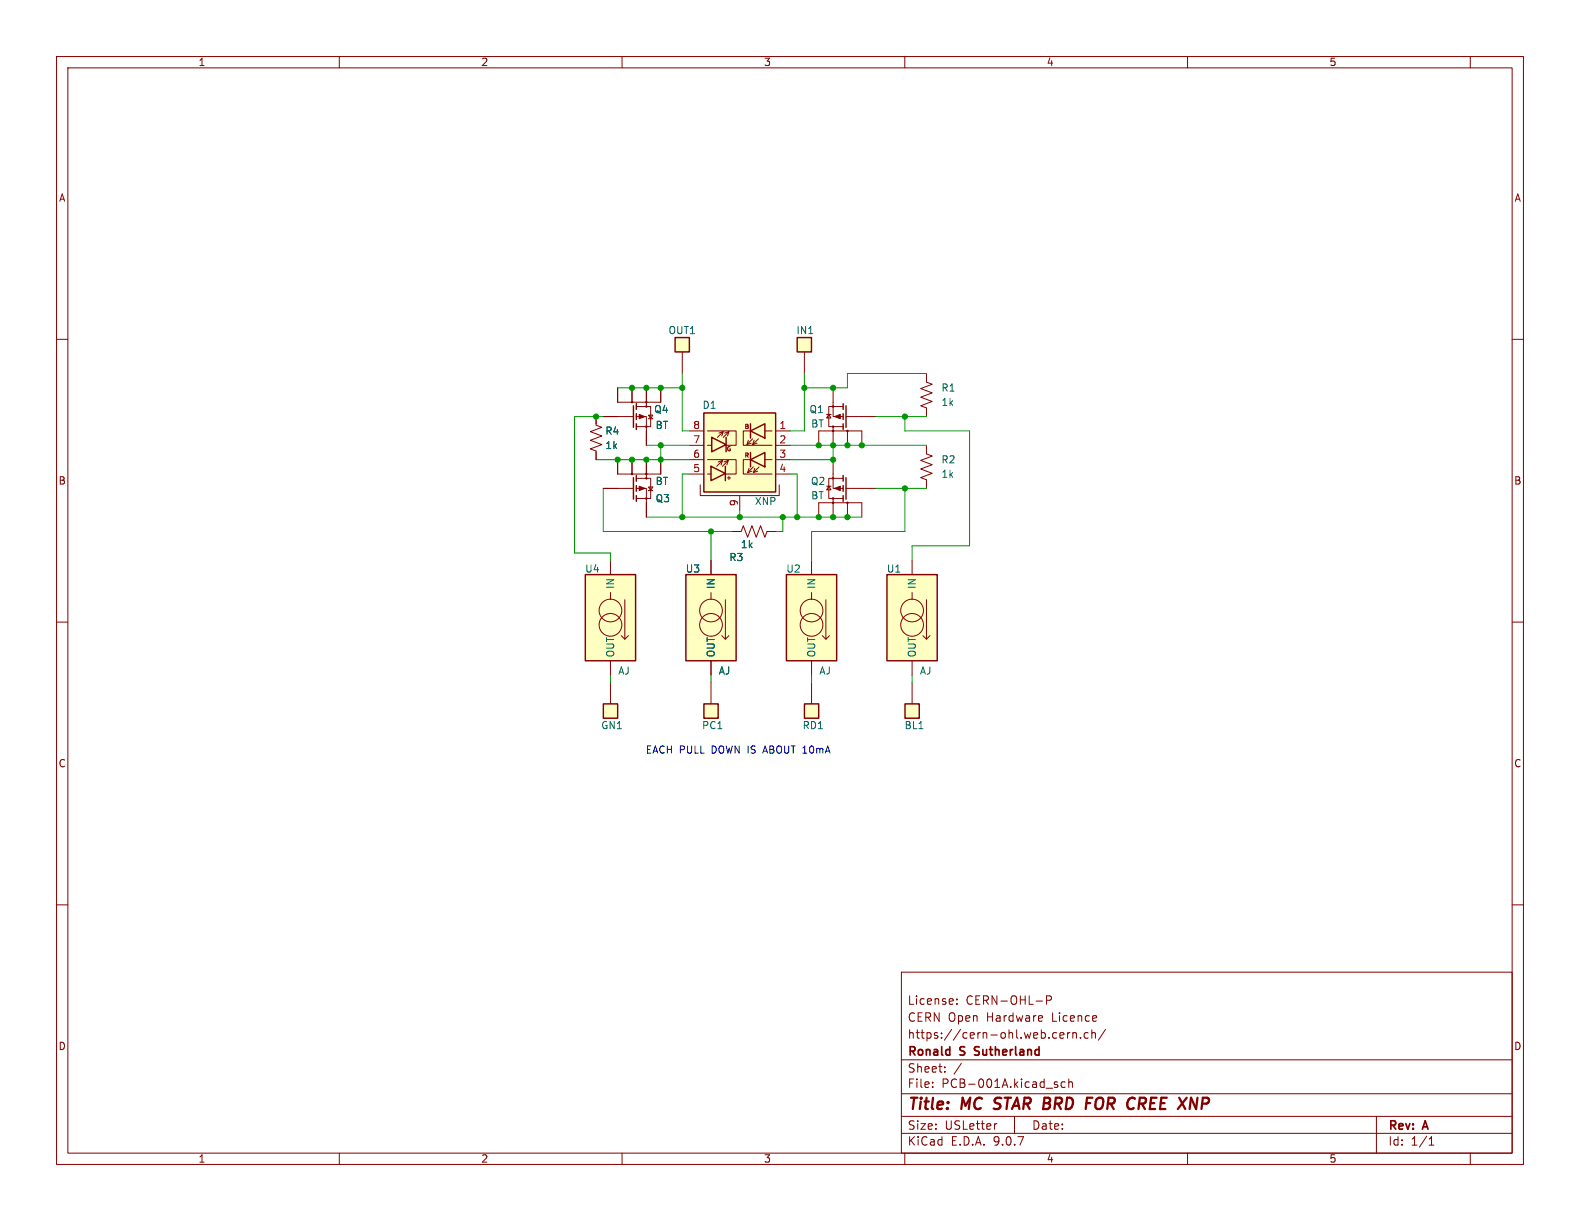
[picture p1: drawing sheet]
<svg xmlns="http://www.w3.org/2000/svg" width="279mm" height="216mm" viewBox="0 0 279 216" stroke-linecap="round" stroke-linejoin="round" font-family="sans-serif">
<g fill="none" stroke="#840000" stroke-width=".18">
<path d="M10 10h259.4v195.9h-259.4zM12 12h255.4v191.9h-255.4zM60 10v2M110 10v2M160 10v2M210 10v2M260 10v2M10 60h2M105.4 73.7v1.5l1 .4-2 .7 2 .8-2 .8 2 .7-2 .8 1 .4v1.5M267.4 60h2M10 110h2M267.4 110h2"/>
<path d="M10 160h2M159.4 171.9h108v32h-108zM169.2 177.4v.2M169.2 176.7v.1M184.1 179.6l.3 .3-.8 .2M185.1 176.9l.7-.1 .1-.2v-.4l-.3-.1h-.5v1.5M267.4 160h2M159.4 197.4h108M159.4 193.4h108M159.4 187.4h108M164.9 192.1v.2M164.9 191.4v.1"/>
<path d="M167.1 189.4v.2M167.1 188.7v.1M170 188l-1.3 1.9M176.3 198.7l-.3 .1M179.4 197.4v3M184.3 180.5l-.2 .1M186.6 191.8l.4 .1 .1 .2-.2 .2h-.3M186.6 191.3l.4 .1M187.4 183.1l.7-.2v-.2l-.5-.1-.2 .2 .1 .7h.6M188.4 191.4l-.5-.1-.3 .3v.4l.2 .2h.6M188.8 182.6v1M189 191.4l.2-.1 .4 .1v.9"/>
<path d="M189 190.8v1.5M189.2 182.6l-.3 .1-.1 .2M189.7 182.7l.2-.1 .4 .1 .1 .9M189.7 182.6v1M191.1 183.4v.2M192.4 182.7l-.4-.1-.3 .3v.4l.2 .2h.5M193.1 182.7l.2-.1 .3 .1 .1 .9M193.1 182.1v1.5M195.5 182l-1.3 1.9M243.4 197.4v6.5M60 203.9v2M110 203.9v2"/>
<path d="M159.4 200.4h108M160 203.9v2M210 203.9v2M252.7 202.5h.9M252.7 201.4l.4-.4v1.5M260 203.9v2"/>
</g>
<path d="M175.7 196l.3 .1M176 194.3l-.1 .2v.4M193.8 194.8l-.1 1M201.4 195.2h.8M201.9 195.2l.6 .9M202.3 194.1h-.7l-.3 2M211.8 194.1l-.3 2" fill="none" stroke="#840000" stroke-width=".4"/>
<path d="M172.3 186.5l.2 .1M172.4 185.2v.4" fill="none" stroke="#840000" stroke-width=".3"/>
<path d="M160 124.5h2.6v2.5h-2.6z" fill="#ffffc2"/>
<path d="M160 124.5h2.6v2.5h-2.6z" fill="none" stroke="#840000" stroke-width=".25"/>
<path d="M161.3 120.7v3.8" fill="none" stroke="#840000" stroke-width=".18"/>
<path d="M142.3 124.5h2.5v2.5h-2.5z" fill="#ffffc2"/>
<path d="M142.3 124.5h2.5v2.5h-2.5z" fill="none" stroke="#840000" stroke-width=".25"/>
<path d="M163.8 66v1.6l1 .3-2 .8 2 .8-2 .7 2 .8-2 .8 1 .3v1.6M143.5 120.7v3.8" fill="none" stroke="#840000" stroke-width=".18"/>
<path d="M156.8 101.6h8.9v15.2h-8.9z" fill="#ffffc2"/>
<path d="M156.8 101.6h8.9v15.2h-8.9z" fill="none" stroke="#840000" stroke-width=".25"/>
<g fill="none" stroke="#840000" stroke-width=".18">
<path d="M163.8 78.7v1.6l1 .3-2 .8 2 .8-2 .7 2 .8-2 .8 1 .3v1.6M161.3 99.1v2.5M161.3 104.8v1.2M161.3 116.8v2.6M163.2 112.4l.6 .6M163.8 106v7l.7-.6"/>
<circle cx="161.3" cy="108" r="2.01"/>
<circle cx="161.3" cy="110.5" r="2.01"/>
</g>
<path d="M139.1 101.6h8.9v15.2h-8.9z" fill="#ffffc2"/>
<path d="M149.1 84.1v1M149.1 85.9v1M149.1 87.6v1M149.6 84.5v3.8M139.1 101.6h8.9v15.2h-8.9z" fill="none" stroke="#840000" stroke-width=".25"/>
<g fill="none" stroke="#840000" stroke-width=".18">
<path d="M143.5 99.1v2.5M146.2 86h.8M146.6 86l.3 .6h-.7zM147.3 81.3v5.1h1.8M147.3 88.1v3.3M149.1 84.6h-2.5v3.5h2.5M149.6 86.4h5.3M149.9 88.9h-5.1v2.5M149.9 88.9h2.5v2.5M149.9 88.9v2.5M143.5 104.8v1.2M143.5 116.8v2.6"/>
<path d="M145.4 112.4l.6 .6M146 106v7l.7-.6"/>
<circle cx="143.5" cy="110.5" r="2.01"/>
<circle cx="143.5" cy="108" r="2.01"/>
</g>
<g fill="#840000" stroke="#840000" stroke-width=".18">
<path d="M147.6 86.4l1-.4v.7z"/>
<circle cx="149.9" cy="88.9" r=".13"/>
<circle cx="147.3" cy="88.9" r=".13"/>
<circle cx="147.3" cy="88.1" r=".13"/>
<circle cx="147.3" cy="84.6" r=".13"/>
</g>
<path d="M121.3 101.6h8.9v15.2h-8.9z" fill="#ffffc2"/>
<g fill="none" stroke="#840000" stroke-width=".25">
<path d="M112 71.8v3.8M112.5 71.4v1M112.5 73.2v1M112.5 74.9v1M149.1 71.4v1M149.1 73.2v1M149.1 74.9v1M149.6 71.8v3.8M112 84.5v3.8M112.5 84.1v1M112.5 85.9v1M112.5 87.6v1"/>
<path d="M121.3 101.6h8.9v15.2h-8.9z"/>
</g>
<g fill="none" stroke="#840000" stroke-width=".18">
<path d="M106.7 73.7h5.3M109.2 68.6v2.5h2.6M111.8 68.6v2.5M112.5 71.9h2.6v3.5h-2.6M112.5 73.7h1.8v5M114.3 68.6v3.3M114.7 74.1h.7M114.7 73.4h.7l-.3 .6zM116.8 68.6v2.5h-5M146.2 73.3h.8M146.6 73.3l.3 .6h-.7zM147.3 68.6v5.1h1.8"/>
<path d="M147.3 75.4v3.3M149.1 71.9h-2.5v3.5h2.5M149.6 73.7h5.3M149.9 76.2h-5.1v2.5M149.9 76.2h2.5v2.5M149.9 76.2v2.5M106.7 86.4h5.3M109.2 81.3v2.5h2.6M111.8 81.3v2.5M112.5 84.6h2.6v3.5h-2.6M112.5 86.4h1.8v5M114.3 81.3v3.3"/>
<path d="M114.7 86.8h.7M114.7 86.1h.7l-.3 .6zM116.8 81.3v2.5h-5M125.7 99.1v2.5M125.7 104.8v1.2M125.7 116.8v2.6M127.6 112.4l.7 .6M128.3 106v7l.6-.6"/>
<circle cx="125.7" cy="108" r="2.01"/>
<circle cx="125.7" cy="110.5" r="2.01"/>
</g>
<g fill="#840000" stroke="#840000" stroke-width=".18">
<path d="M147.6 73.7l1-.4v.7z"/>
<path d="M113 86l1 .4-1 .3z"/>
<path d="M113 73.3l1 .4-1 .3z"/>
<circle cx="149.9" cy="76.2" r=".13"/>
<circle cx="147.3" cy="76.2" r=".13"/>
<circle cx="147.3" cy="75.4" r=".13"/>
<circle cx="147.3" cy="71.9" r=".13"/>
<circle cx="111.8" cy="83.8" r=".13"/>
<circle cx="114.3" cy="83.8" r=".13"/>
<circle cx="114.3" cy="84.6" r=".13"/>
<circle cx="114.3" cy="88.1" r=".13"/>
<circle cx="111.8" cy="71.1" r=".13"/>
<circle cx="114.3" cy="71.1" r=".13"/>
<circle cx="114.3" cy="71.9" r=".13"/>
<circle cx="114.3" cy="75.4" r=".13"/>
</g>
<path d="M103.5 101.6h8.9v15.2h-8.9z" fill="#ffffc2"/>
<path d="M103.5 101.6h8.9v15.2h-8.9z" fill="none" stroke="#840000" stroke-width=".25"/>
<g fill="none" stroke="#840000" stroke-width=".18">
<path d="M107.9 99.1v2.5M107.9 104.8v1.2M107.9 116.8v2.6M109.9 112.4l.6 .6M110.5 106v7l.6-.6"/>
<circle cx="107.9" cy="108" r="2.01"/>
<circle cx="107.9" cy="110.5" r="2.01"/>
</g>
<path d="M106.7 124.5h2.5v2.5h-2.5z" fill="#ffffc2"/>
<path d="M106.7 124.5h2.5v2.5h-2.5z" fill="none" stroke="#840000" stroke-width=".25"/>
<path d="M107.9 120.7v3.8" fill="none" stroke="#840000" stroke-width=".18"/>
<path d="M124.5 124.5h2.5v2.5h-2.5z" fill="#ffffc2"/>
<path d="M124.5 124.5h2.5v2.5h-2.5z" fill="none" stroke="#840000" stroke-width=".25"/>
<path d="M129.5 94h1.6l.3-1 .8 2 .8-2 .7 2 .8-2 .8 2 .3-1h1.6M125.7 120.7v3.8" fill="none" stroke="#840000" stroke-width=".18"/>
<path d="M124.5 73h12.7v14h-12.7z" fill="#ffffc2"/>
<g fill="none" stroke="#840000" stroke-width=".18">
<path d="M121.9 78.7h2.6M121.9 76.2h2.6M125.1 76.2h5.1v2.5h-1.9M125.1 78.7h.6M127.1 76.6l.8-.3-.3 .8M127.9 76.3l-1 1M128.1 76.6l.8-.3-.2 .8M128.9 76.3l-1 1M132.3 77.9l-.2 .7 .7-.2M132.7 76.2h-1.3v2.5h5.1M133.1 77.6l-1 1M133.3 77.9l-.2 .7 .8-.2"/>
<path d="M134.1 77.6l-1 1M135.3 76.2h1.2M137.2 78.7h2.5M137.2 76.2h2.5M121.9 83.8h2.6M121.9 81.3h2.6M123.8 85.7v1.9h14v-1.9M125.1 81.3h5.1v2.5h-1.9M125.1 83.8h.6M127 81.7l.8-.3-.3 .8M127.8 81.4l-1.1 1M128 81.7l.8-.3-.3 .8"/>
<path d="M128.8 81.4l-1 1M130.8 87.6v2.6M132.5 82.8l-.3 .8 .8-.3M132.7 81.3h-1.3v2.5h5.1M133.2 82.6l-1 1M133.5 82.8l-.3 .8 .8-.3M134.2 82.6l-1 1M135.3 81.3h1.2M137.2 83.8h2.5M137.2 81.3h2.5"/>
</g>
<path d="M124.5 73h12.7v14h-12.7zM125.9 77.3l2.5 1.3-2.5 1.3zM128.4 77.3v2.6M132.7 76.2l2.6-1.3v2.6zM132.7 74.9v2.6M125.7 82.4l2.6 1.3-2.6 1.3zM128.3 82.4v2.6M132.7 81.3l2.6-1.3v2.6zM132.7 80v2.6" fill="none" stroke="#840000" stroke-width=".25"/>
<path d="M119.4 59.7h2.5v2.5h-2.5z" fill="#ffffc2"/>
<path d="M119.4 59.7h2.5v2.5h-2.5z" fill="none" stroke="#840000" stroke-width=".25"/>
<path d="M120.6 62.2v3.8" fill="none" stroke="#840000" stroke-width=".18"/>
<path d="M141 59.7h2.5v2.5h-2.5z" fill="#ffffc2"/>
<path d="M141 59.7h2.5v2.5h-2.5z" fill="none" stroke="#840000" stroke-width=".25"/>
<g fill="none" stroke="#840000" stroke-width=".18">
<path d="M105.4 73.7v1.2M106.7 73.7h2.5M109.2 68.6v2.5M111.8 68.6v2.5M114.3 68.6v2.5M114.3 76.2v2.5M116.8 68.6v2.5M142.2 62.2v3.8M105.4 80v1.3M106.7 86.4h2.5M109.2 81.3v2.5M111.8 81.3v2.5"/>
<path d="M114.3 81.3v2.5M114.3 88.9v2.5M116.8 81.3v2.5M125.7 99.1v2.5M129.5 94h1.3M135.9 94h1.3M125.7 116.8v2.6"/>
</g>
<g fill="none" stroke="#009600" stroke-width=".18">
<path d="M106.7 73.7h-5.1v24.1h6.3v1.3M109.2 68.6h11.4M114.3 78.7h7.6M116.8 78.7v2.6M120.6 66v10.2h1.3M139.7 78.7h24.1M142.2 66v10.2h-2.5M147.3 78.7v2.6h-7.6M154.9 73.7h8.9M160 73.7v2.5h11.4v20.3h-10.1v2.6M163.8 66h-13.9v2.6h-7.7M105.4 81.3h16.5"/>
<path d="M106.7 86.4v7.6h22.8M114.3 91.4h38.1M121.9 83.8h-1.3v7.6M125.7 94v5.1M130.8 90.2v1.2M138.4 91.4v2.6h-1.2M139.7 83.8h1.3v7.6M154.9 86.4h8.9M160 86.4v7.6h-16.5v5.1M107.9 119.4v1.3M125.7 119.4v1.3M143.5 119.4v1.3"/>
<path d="M161.3 119.4v1.3"/>
</g>
<g fill="#009600" stroke="#009600" stroke-width=".18">
<circle cx="152.4" cy="78.7" r=".46"/>
<circle cx="149.9" cy="78.7" r=".46"/>
<circle cx="147.3" cy="78.7" r=".46"/>
<circle cx="147.3" cy="81.3" r=".46"/>
<circle cx="144.8" cy="78.7" r=".46"/>
<circle cx="147.3" cy="68.6" r=".46"/>
<circle cx="160" cy="86.4" r=".46"/>
<circle cx="142.2" cy="68.6" r=".46"/>
<circle cx="147.3" cy="91.4" r=".46"/>
<circle cx="160" cy="73.7" r=".46"/>
<circle cx="120.6" cy="68.6" r=".46"/>
<circle cx="109.2" cy="81.3" r=".46"/>
<circle cx="105.4" cy="73.7" r=".46"/>
<circle cx="111.8" cy="81.3" r=".46"/>
<circle cx="111.8" cy="68.6" r=".46"/>
<circle cx="114.3" cy="68.6" r=".46"/>
<circle cx="116.8" cy="68.6" r=".46"/>
<circle cx="130.8" cy="91.4" r=".46"/>
<circle cx="114.3" cy="81.3" r=".46"/>
<circle cx="116.8" cy="81.3" r=".46"/>
<circle cx="149.9" cy="91.4" r=".46"/>
<circle cx="144.8" cy="91.4" r=".46"/>
<circle cx="138.4" cy="91.4" r=".46"/>
<circle cx="141" cy="91.4" r=".46"/>
<circle cx="120.6" cy="91.4" r=".46"/>
<circle cx="125.7" cy="94" r=".46"/>
<circle cx="116.8" cy="78.7" r=".46"/>
</g>
<g font-size="2.8" fill="#840000">
<text x="160.4" y="196.8">Title:</text>
<text x="170.1" y="196.8">MC</text>
<text x="176.7" y="196.8">STAR BRD</text>
<text x="194.5" y="196.8">FOR</text>
<text x="202.6" y="196.8">CREE</text>
<text x="212.5" y="196.8">XNP</text>
</g>
<g font-size="2.1" fill="#840000">
<text x="160.4" y="177.9">License:</text>
<text x="170.8" y="177.9">CERN-OHL-P</text>
<text x="160.4" y="183.9">https://cern-ohl.web.cern.ch/</text>
<text x="160.4" y="180.9">CERN Open</text>
<text x="174.5" y="180.9">Hardware</text>
<text x="186.2" y="180.9">Licence</text>
<text x="160.4" y="189.9">Sheet:</text>
<text x="160.4" y="187.1">Ronald</text>
<text x="169.9" y="187.1">S</text>
<text x="173" y="187.1">Sutherland</text>
<text x="160.4" y="192.6">File:</text>
<text x="166.5" y="192.6">PCB-001A.kicad_sch</text>
<text x="160.4" y="202.8">KiCad</text>
<text x="160.4" y="200">Size:</text>
<text x="167.1" y="200">USLetter</text>
<text x="168.1" y="202.8">E.D.A.</text>
<text x="175.7" y="202.8">9.0.7</text>
<text x="182.4" y="200">Date:</text>
<text x="245.4" y="200.2">Rev:</text>
<text x="245.4" y="202.8">Id:</text>
<text x="249.5" y="202.8">1/1</text>
<text x="251.8" y="200.2">A</text>
</g>
<g font-size="1.8" fill="#840000">
<text x="35" y="11.9">1</text>
<text x="85" y="11.9">2</text>
<text x="135" y="11.9">3</text>
<text x="185" y="11.9">4</text>
<text x="235" y="11.9">5</text>
<text x="10.3" y="35.9">A</text>
<text x="267.7" y="35.9">A</text>
<text x="10.3" y="85.9">B</text>
<text x="267.7" y="85.9">B</text>
<text x="10.3" y="135.9">C</text>
<text x="267.7" y="135.9">C</text>
<text x="10.3" y="185.9">D</text>
<text x="267.7" y="185.9">D</text>
<text x="35" y="205.8">1</text>
<text x="85" y="205.8">2</text>
<text x="135" y="205.8">3</text>
<text x="185" y="205.8">4</text>
<text x="235" y="205.8">5</text>
</g>
<g font-size="1.8" fill="#006464">
<text x="118.1" y="59.3">OUT1</text>
<text x="140.7" y="59.3">IN1</text>
<text x="166.4" y="69.4">R1</text>
<text x="166.4" y="72">1k</text>
<text x="106.9" y="77.1">R4</text>
<text x="115.6" y="73.3">Q4</text>
<text x="115.8" y="76">BT</text>
<text x="124.1" y="72.5">D1</text>
<text x="143" y="73.3">Q1</text>
<text x="143.3" y="75.8">BT</text>
<text x="106.9" y="79.6">1k</text>
<text x="166.4" y="82.1">R2</text>
<text x="115.8" y="89">Q3</text>
<text x="115.8" y="86">BT</text>
<text x="133.4" y="89.5">XNP</text>
<text x="143.3" y="86">Q2</text>
<text x="143.3" y="88.5">BT</text>
<text x="166.4" y="84.7">1k</text>
<text x="103.4" y="101.4">U4</text>
<text x="121.2" y="101.4">U3</text>
<text x="128.9" y="99.4">R3</text>
<text x="130.9" y="97.1">1k</text>
<text x="138.9" y="101.4">U2</text>
<text x="156.7" y="101.4">U1</text>
<text x="108.8" y="104.2" transform="rotate(-90 108.8 104.2)">IN</text>
<text x="126.6" y="104.2" transform="rotate(-90 126.6 104.2)">IN</text>
<text x="144.4" y="104.2" transform="rotate(-90 144.4 104.2)">IN</text>
<text x="162.2" y="104.2" transform="rotate(-90 162.2 104.2)">IN</text>
<text x="108.8" y="116.3" transform="rotate(-90 108.8 116.3)">OUT</text>
<text x="109.2" y="119.5">AJ</text>
<text x="126.6" y="116.3" transform="rotate(-90 126.6 116.3)">OUT</text>
<text x="127" y="119.5">AJ</text>
<text x="144.4" y="116.3" transform="rotate(-90 144.4 116.3)">OUT</text>
<text x="144.8" y="119.5">AJ</text>
<text x="162.2" y="116.3" transform="rotate(-90 162.2 116.3)">OUT</text>
<text x="162.6" y="119.5">AJ</text>
<text x="106.2" y="129.1">GN1</text>
<text x="124.1" y="129.1">PC1</text>
<text x="141.8" y="129.1">RD1</text>
<text x="159.9" y="129.1">BL1</text>
</g>
<g font-size="1.8" fill="#a90000">
<text x="122.5" y="75.9">8</text>
<text x="137.7" y="75.9">1</text>
<text x="122.5" y="78.5">7</text>
<text x="122.5" y="81">6</text>
<text x="122.5" y="83.6">5</text>
<text x="137.7" y="78.5">2</text>
<text x="137.7" y="81">3</text>
<text x="137.7" y="83.6">4</text>
<text x="130.6" y="89.6" transform="rotate(-90 130.6 89.6)">9</text>
</g>
<g font-size="1.8" fill="#0000c2">
<text x="114.1" y="133.5">EACH PULL</text>
<text x="125.9" y="133.5">DOWN IS</text>
<text x="135.5" y="133.5">ABOUT 10mA</text>
</g>
<g font-size="1.1" fill="#840000">
<text x="131.5" y="76">B</text>
<text x="128.4" y="80">G</text>
<text x="131.5" y="81.1">R</text>
<text x="128.3" y="85.1">+</text>
</g>
</svg>
